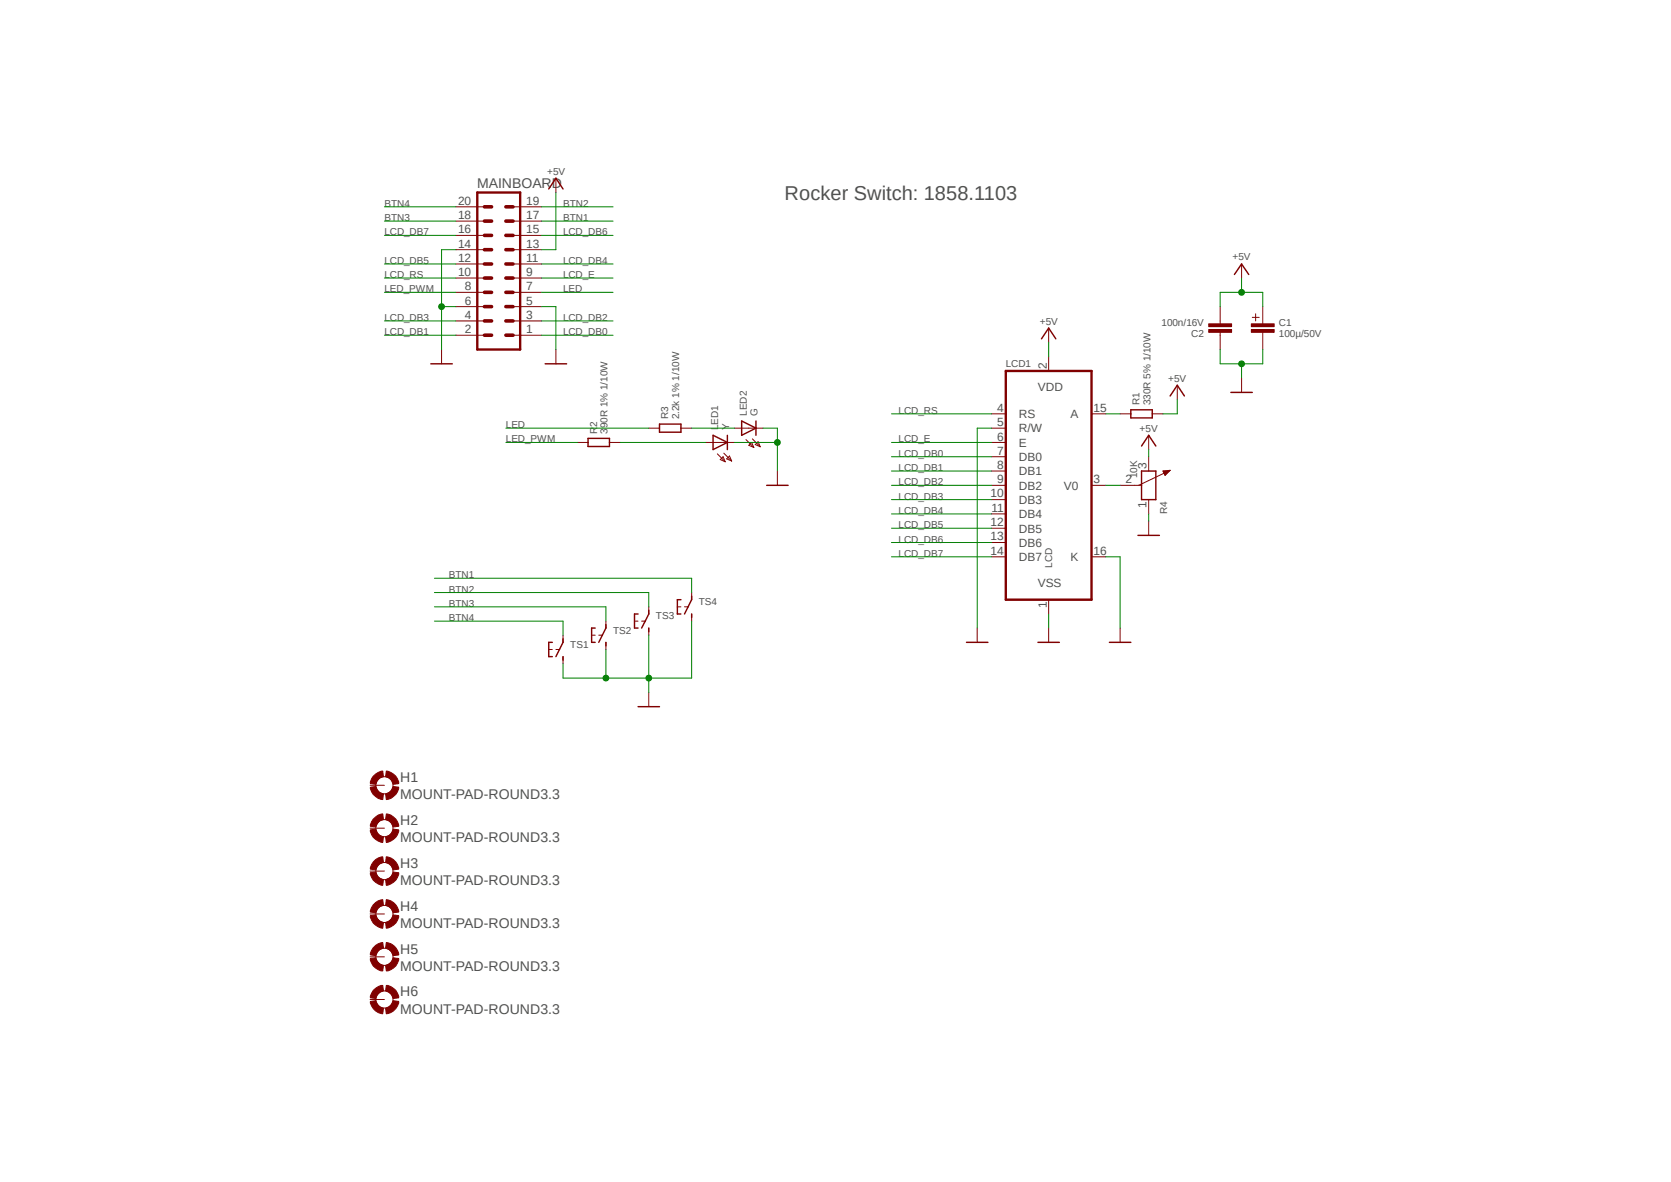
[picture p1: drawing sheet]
<svg xmlns="http://www.w3.org/2000/svg" width="297mm" height="210mm" viewBox="0 0 297 210" stroke-linecap="round" stroke-linejoin="round" font-family="sans-serif">
<path d="M61.4 29.2l174.2 151.5M235.6 29.2l-174.2 151.5" fill="none" stroke="#fff" stroke-width=".18"/>
<path d="M68.7 137a2.57 2.57 0 0 1 2.2 2.2l-1 .2a1.56 1.56 0 0 0-1.4-1.4z" fill-rule="evenodd" fill="#800000"/>
<path d="M68.7 137a2.57 2.57 0 0 1 2.2 2.2l-1 .2a1.56 1.56 0 0 0-1.4-1.4z" fill="none" stroke="#800000" stroke-width=".18"/>
<path d="M66.3 137.9a2.86 2.86 0 0 1 1.7-.9l.2 1a1.56 1.56 0 0 0-1.4 1.4l-1-.2 .2-.8z" fill-rule="evenodd" fill="#800000"/>
<path d="M66.3 137.9a2.86 2.86 0 0 1 1.7-.9l.2 1a1.56 1.56 0 0 0-1.4 1.4l-1-.2 .2-.8z" fill="none" stroke="#800000" stroke-width=".18"/>
<path d="M65.8 139.9l1-.2a1.57 1.57 0 0 0 1.4 1.4l-.2 1a2.58 2.58 0 0 1-2.2-2.2z" fill-rule="evenodd" fill="#800000"/>
<path d="M65.8 139.9l1-.2a1.57 1.57 0 0 0 1.4 1.4l-.2 1a2.58 2.58 0 0 1-2.2-2.2z" fill="none" stroke="#800000" stroke-width=".18"/>
<path d="M68.5 141.1a1.57 1.57 0 0 0 1.4-1.4l1 .2a2.45 2.45 0 0 1-2.2 2.2z" fill-rule="evenodd" fill="#800000"/>
<g fill="none" stroke="#800000" stroke-width=".18">
<path d="M65.8 139.5h2.5M68.5 141.1a1.57 1.57 0 0 0 1.4-1.4l1 .2a2.45 2.45 0 0 1-2.2 2.2z"/>
<circle cx="68.3" cy="139.5" r="1.53"/>
</g>
<path d="M68.7 144.6a2.58 2.58 0 0 1 2.2 2.2l-1 .1a1.57 1.57 0 0 0-1.4-1.3z" fill-rule="evenodd" fill="#800000"/>
<path d="M68.7 144.6a2.58 2.58 0 0 1 2.2 2.2l-1 .1a1.57 1.57 0 0 0-1.4-1.3z" fill="none" stroke="#800000" stroke-width=".18"/>
<path d="M66.3 145.5a2.35 2.35 0 0 1 1.7-.9l.2 1a1.57 1.57 0 0 0-1.4 1.3l-1-.1 .2-.8z" fill-rule="evenodd" fill="#800000"/>
<path d="M66.3 145.5a2.35 2.35 0 0 1 1.7-.9l.2 1a1.57 1.57 0 0 0-1.4 1.3l-1-.1 .2-.8z" fill="none" stroke="#800000" stroke-width=".18"/>
<path d="M65.8 147.4l1-.1a1.56 1.56 0 0 0 1.4 1.4l-.2 1a2.57 2.57 0 0 1-2.2-2.3z" fill-rule="evenodd" fill="#800000"/>
<path d="M65.8 147.4l1-.1a1.56 1.56 0 0 0 1.4 1.4l-.2 1a2.57 2.57 0 0 1-2.2-2.3z" fill="none" stroke="#800000" stroke-width=".18"/>
<path d="M69.9 147.3l1 .1a2.44 2.44 0 0 1-2.2 2.3l-.2-1a1.56 1.56 0 0 0 1.4-1.4z" fill-rule="evenodd" fill="#800000"/>
<g fill="none" stroke="#800000" stroke-width=".18">
<path d="M65.8 147.2h2.5M69.9 147.3l1 .1a2.44 2.44 0 0 1-2.2 2.3l-.2-1a1.56 1.56 0 0 0 1.4-1.4z"/>
<circle cx="68.3" cy="147.2" r="1.53"/>
</g>
<path d="M68.7 152.2a2.45 2.45 0 0 1 2.2 2.2l-1 .2a1.57 1.57 0 0 0-1.4-1.4z" fill-rule="evenodd" fill="#800000"/>
<path d="M68.7 152.2a2.45 2.45 0 0 1 2.2 2.2l-1 .2a1.57 1.57 0 0 0-1.4-1.4z" fill="none" stroke="#800000" stroke-width=".18"/>
<path d="M66.8 152.7l.4-.3 .8-.2 .2 1a1.57 1.57 0 0 0-1.4 1.4l-1-.2a2.35 2.35 0 0 1 1-1.7z" fill-rule="evenodd" fill="#800000"/>
<path d="M66.8 152.7l.4-.3 .8-.2 .2 1a1.57 1.57 0 0 0-1.4 1.4l-1-.2a2.35 2.35 0 0 1 1-1.7z" fill="none" stroke="#800000" stroke-width=".18"/>
<path d="M65.8 155.1l1-.2a1.56 1.56 0 0 0 1.4 1.4l-.2 1a2.57 2.57 0 0 1-2.2-2.2z" fill-rule="evenodd" fill="#800000"/>
<path d="M65.8 155.1l1-.2a1.56 1.56 0 0 0 1.4 1.4l-.2 1a2.57 2.57 0 0 1-2.2-2.2z" fill="none" stroke="#800000" stroke-width=".18"/>
<path d="M69.9 154.9l1 .2a2.44 2.44 0 0 1-2.2 2.2l-.2-1a1.56 1.56 0 0 0 1.4-1.4z" fill-rule="evenodd" fill="#800000"/>
<g fill="none" stroke="#800000" stroke-width=".18">
<path d="M65.8 154.8h2.5M69.9 154.9l1 .2a2.44 2.44 0 0 1-2.2 2.2l-.2-1a1.56 1.56 0 0 0 1.4-1.4z"/>
<circle cx="68.3" cy="154.8" r="1.53"/>
</g>
<path d="M68.7 159.9a2.45 2.45 0 0 1 2.2 2.2l-1 .1a1.57 1.57 0 0 0-1.4-1.3z" fill-rule="evenodd" fill="#800000"/>
<path d="M68.7 159.9a2.45 2.45 0 0 1 2.2 2.2l-1 .1a1.57 1.57 0 0 0-1.4-1.3z" fill="none" stroke="#800000" stroke-width=".18"/>
<path d="M66.8 160.4l.4-.3 .8-.2 .2 1a1.57 1.57 0 0 0-1.4 1.3l-1-.1a2.35 2.35 0 0 1 1-1.7z" fill-rule="evenodd" fill="#800000"/>
<path d="M66.8 160.4l.4-.3 .8-.2 .2 1a1.57 1.57 0 0 0-1.4 1.3l-1-.1a2.35 2.35 0 0 1 1-1.7z" fill="none" stroke="#800000" stroke-width=".18"/>
<path d="M65.8 162.7l1-.1a1.68 1.68 0 0 0 1.4 1.3l-.2 1a2.57 2.57 0 0 1-2.2-2.2z" fill-rule="evenodd" fill="#800000"/>
<path d="M65.8 162.7l1-.1a1.68 1.68 0 0 0 1.4 1.3l-.2 1a2.57 2.57 0 0 1-2.2-2.2z" fill="none" stroke="#800000" stroke-width=".18"/>
<path d="M68.5 163.9a1.68 1.68 0 0 0 1.4-1.3l1 .1a2.44 2.44 0 0 1-2.2 2.2z" fill-rule="evenodd" fill="#800000"/>
<g fill="none" stroke="#800000" stroke-width=".18">
<path d="M65.8 162.4h2.5M68.5 163.9a1.68 1.68 0 0 0 1.4-1.3l1 .1a2.44 2.44 0 0 1-2.2 2.2z"/>
<circle cx="68.3" cy="162.4" r="1.53"/>
</g>
<path d="M68.7 167.5a2.45 2.45 0 0 1 2.2 2.2l-1 .1a1.68 1.68 0 0 0-1.4-1.4z" fill-rule="evenodd" fill="#800000"/>
<path d="M68.7 167.5a2.45 2.45 0 0 1 2.2 2.2l-1 .1a1.68 1.68 0 0 0-1.4-1.4z" fill="none" stroke="#800000" stroke-width=".18"/>
<path d="M66.8 168l.4-.3 .8-.2 .2 .9a1.68 1.68 0 0 0-1.4 1.4l-1-.1a2.35 2.35 0 0 1 1-1.7z" fill-rule="evenodd" fill="#800000"/>
<path d="M66.8 168l.4-.3 .8-.2 .2 .9a1.68 1.68 0 0 0-1.4 1.4l-1-.1a2.35 2.35 0 0 1 1-1.7z" fill="none" stroke="#800000" stroke-width=".18"/>
<path d="M65.8 170.3l1-.1a1.68 1.68 0 0 0 1.4 1.3l-.2 1a2.45 2.45 0 0 1-2.2-2.2z" fill-rule="evenodd" fill="#800000"/>
<path d="M65.8 170.3l1-.1a1.68 1.68 0 0 0 1.4 1.3l-.2 1a2.45 2.45 0 0 1-2.2-2.2z" fill="none" stroke="#800000" stroke-width=".18"/>
<path d="M68.5 171.5a1.68 1.68 0 0 0 1.4-1.3l1 .1a2.37 2.37 0 0 1-2.2 2.2z" fill-rule="evenodd" fill="#800000"/>
<g fill="none" stroke="#800000" stroke-width=".18">
<path d="M65.8 170h2.5M68.5 171.5a1.68 1.68 0 0 0 1.4-1.3l1 .1a2.37 2.37 0 0 1-2.2 2.2z"/>
<circle cx="68.3" cy="170" r="1.53"/>
</g>
<path d="M68.7 175.1a2.45 2.45 0 0 1 2.2 2.2l-1 .1a1.68 1.68 0 0 0-1.4-1.3z" fill-rule="evenodd" fill="#800000"/>
<path d="M68.7 175.1a2.45 2.45 0 0 1 2.2 2.2l-1 .1a1.68 1.68 0 0 0-1.4-1.3z" fill="none" stroke="#800000" stroke-width=".18"/>
<path d="M66.3 176a2.49 2.49 0 0 1 1.7-.9l.2 1a1.68 1.68 0 0 0-1.4 1.3l-1-.1v-.3z" fill-rule="evenodd" fill="#800000"/>
<path d="M66.3 176a2.49 2.49 0 0 1 1.7-.9l.2 1a1.68 1.68 0 0 0-1.4 1.3l-1-.1v-.3z" fill="none" stroke="#800000" stroke-width=".18"/>
<path d="M65.8 177.9l1-.1a1.68 1.68 0 0 0 1.4 1.4l-.2 .9a2.45 2.45 0 0 1-2.2-2.2z" fill-rule="evenodd" fill="#800000"/>
<path d="M65.8 177.9l1-.1a1.68 1.68 0 0 0 1.4 1.4l-.2 .9a2.45 2.45 0 0 1-2.2-2.2z" fill="none" stroke="#800000" stroke-width=".18"/>
<path d="M69.9 177.8l1 .1a2.45 2.45 0 0 1-2.2 2.2l-.2-.9a1.68 1.68 0 0 0 1.4-1.4z" fill-rule="evenodd" fill="#800000"/>
<g fill="none" stroke="#800000" stroke-width=".18">
<path d="M81 39.3h5.1M81 36.7h5.1M91.2 39.3h5.1M91.2 36.7h5.1M98.8 31.7v2.5M81 59.6h5.1M81 57h5.1M81 54.5h5.1M81 51.9h5.1M81 49.4h5.1M81 46.9h5.1M81 44.4h5.1"/>
<path d="M81 41.8h5.1M91.2 59.6h5.1M91.2 57h5.1M91.2 54.5h5.1M91.2 51.9h5.1M91.2 49.4h5.1M91.2 46.9h5.1M91.2 44.4h5.1M91.2 41.8h5.1M186.4 58.3v2.5M222.6 56.4h1.2M223.2 55.8v1.2"/>
<path d="M224.5 54.5v3M224.5 59.1v3M78.5 62.1v2.5M98.8 62.1v2.5M102.6 78.6h1.9M108.3 78.6h1.9M115.3 76.1h1.9M121 76.1h1.9M125.5 78.6h5.1M130.6 76.1h5M132.6 78.1l1.4 1.4M133.6 78.6l.4 .9-.9-.4z"/>
<path d="M133.7 78l1.4 1.4M134.2 79l.5-.5 .4 .9zM176.2 73.5h2.6M176.2 76.1h2.6M176.2 78.6h2.6M186.4 63.4v2.5M194 73.5h2.6M199.1 73.5h1.9M204.2 77.3v2.6M204.8 73.5h1.9M209.3 68.5v2.5M127.5 80.6l1.4 1.4"/>
<path d="M128.5 81.2l.4 .8-.9-.3zM128.7 80.5l1.3 1.4M129.7 81l.3 .9-.8-.4zM138.2 83.7v2.5M176.2 86.2h2.6M176.2 81.2h2.6M176.2 83.7h2.6M176.2 88.8h2.6M176.2 91.3h2.6M176.2 93.9h2.6M176.2 96.4h2.6M176.2 98.9h2.6"/>
<path d="M194 86.2h2.6M194 98.9h2.6M199.1 86.2h3.8M204.2 81.2v2.5M204.2 88.8v2.5M204.2 92.6v2.5M206.7 83.7l1.3-.1-.9 .9zM206.8 83.7h1.1M206.8 83.8h1M206.8 83.9h.9M206.8 83.9h.8M206.9 84h.6"/>
<path d="M206.9 84.1h.5M207 84.2h.3M207 84.3h.2M207.1 84.4h.1M207.6 83.6h.3M208 83.6l-5.6 2.6M97.5 115.4h.7M98.8 115.4h.6M100.1 112.9v1.2M100.1 116.7v1.2M105.2 112.9h.6M106.4 112.9h.7"/>
<path d="M107.7 110.4v1.2M107.7 114.1v1.3M112.8 110.4h.6M114 110.4h.7M115.3 107.8v1.3M115.3 111.6v1.3M120.4 107.8h.6M121.7 107.8h.6M122.9 105.3v1.3M122.9 109.1v1.3M173.7 111.6v2.5M186.4 106.6v2.5"/>
<path d="M186.4 111.6v2.5M199.1 111.6v2.5M115.3 123v2.6M65.8 177.6h2.5M69.9 177.8l1 .1a2.45 2.45 0 0 1-2.2 2.2l-.2-.9a1.68 1.68 0 0 0 1.4-1.4z"/>
<circle cx="68.3" cy="177.6" r="1.53"/>
</g>
<path d="M84.8 34.2h7.7v27.9h-7.7zM178.8 65.9h15.2v40.7h-15.2z" fill="none" stroke="#800000" stroke-width=".42"/>
<g fill="none" stroke="#800000" stroke-width=".25">
<path d="M97.5 33.6l1.3-1.9 1.3 1.9M76.6 64.6h3.8M96.9 64.6h3.8M104.5 77.9h3.8v1.4h-3.8zM117.2 75.4h3.8v1.4h-3.8zM126.7 77.3l2.6 1.3-2.6 1.3zM129.3 77.3v2.6M131.8 74.8l2.6 1.3-2.6 1.2zM134.4 74.8v2.5M185.1 60.2l1.3-1.9 1.3 1.9M201 72.8h3.8v1.5h-3.8zM202.9 79.2l1.3-1.9 1.2 1.9"/>
<path d="M208 70.4l1.3-1.9 1.2 1.9M136.3 86.2h3.8M202.3 95.1h3.8M202.9 83.7h2.5v5.1h-2.5zM98.2 114.1h-.7v2.6h.7M100.1 113.5v.6l-1.3 2.6M100.1 116.7v.6M105.8 111.6h-.6v2.5h.6M107.7 111v.6l-1.3 2.5M107.7 114.1v.7M113.4 109.1h-.6v2.5h.6M115.3 108.5v.6l-1.3 2.5"/>
<path d="M115.3 111.6v.6M121 106.6h-.6v2.5h.6M122.9 105.9v.7l-1.2 2.5M122.9 109.1v.6M171.8 114.1h3.8M184.5 114.1h3.8M197.2 114.1h3.8M113.4 125.6h3.8"/>
</g>
<g fill="none" stroke="#800000" stroke-width=".64">
<path d="M86.1 36.7h1.3M86.1 39.3h1.3M89.9 36.7h1.3M89.9 39.3h1.3M86.1 54.5h1.3M86.1 57h1.3M86.1 59.6h1.3M86.1 49.4h1.3M86.1 51.9h1.3M86.1 41.8h1.3M86.1 44.4h1.3M86.1 46.9h1.3"/>
<path d="M89.9 54.5h1.3M89.9 57h1.3M89.9 59.6h1.3M89.9 49.4h1.3M89.9 51.9h1.3M89.9 41.8h1.3M89.9 44.4h1.3M89.9 46.9h1.3"/>
</g>
<path d="M222.4 57.5h4.1v.5h-4.1z" fill-rule="evenodd" fill="#800000"/>
<path d="M222.4 57.5h4.1v.5h-4.1z" fill="none" stroke="#800000" stroke-width=".18"/>
<path d="M222.4 58.5h4.1v.6h-4.1z" fill-rule="evenodd" fill="#800000"/>
<path d="M216.9 57v.5M216.9 59.1v.5M222.4 58.5h4.1v.6h-4.1z" fill="none" stroke="#800000" stroke-width=".18"/>
<path d="M214.8 58.5h4.1v.6h-4.1z" fill-rule="evenodd" fill="#800000"/>
<path d="M214.8 58.5h4.1v.6h-4.1z" fill="none" stroke="#800000" stroke-width=".18"/>
<path d="M214.8 57.5h4.1v.5h-4.1z" fill-rule="evenodd" fill="#800000"/>
<path d="M214.8 57.5h4.1v.5h-4.1zM216.9 54.5v2.5M216.9 59.6v2.5M220.7 46.9v2.5M220.7 67.2v2.5" fill="none" stroke="#800000" stroke-width=".18"/>
<path d="M219.4 48.8l1.3-1.9 1.3 1.9M218.8 69.7h3.8" fill="none" stroke="#800000" stroke-width=".25"/>
<path d="M98.8 34.2v10.2h-2.5M216.9 54.5v-2.6h7.6v2.6M220.7 49.4v2.5M186.4 60.8v2.6M204.2 79.9v1.3M209.3 71v2.5h-2.6" fill="none" stroke="#008000" stroke-width=".18"/>
<circle cx="220.7" cy="51.9" r=".51" fill="#008000"/>
<g fill="none" stroke="#008000" stroke-width=".18">
<path d="M204.2 91.3v1.3M122.9 110.4v10.1h-22.8v-2.6M186.4 109.1v2.5M115.3 120.5v2.5"/>
<circle cx="220.7" cy="51.9" r=".51"/>
</g>
<circle cx="115.3" cy="120.5" r=".51" fill="#008000"/>
<g fill="none" stroke="#008000" stroke-width=".18">
<path d="M107.7 115.4v5.1M115.3 112.9v7.6"/>
<circle cx="115.3" cy="120.5" r=".51"/>
</g>
<circle cx="107.7" cy="120.5" r=".51" fill="#008000"/>
<g fill="none" stroke="#008000" stroke-width=".18">
<path d="M130.6 78.6h7.6M135.6 76.1h2.6v7.6"/>
<circle cx="107.7" cy="120.5" r=".51"/>
</g>
<circle cx="138.2" cy="78.6" r=".51" fill="#008000"/>
<g fill="none" stroke="#008000" stroke-width=".18">
<path d="M78.5 54.5h2.5M81 44.4h-2.5v17.7M176.2 76.1h-2.5v35.5M196.6 98.9h2.5v12.7"/>
<circle cx="138.2" cy="78.6" r=".51"/>
</g>
<circle cx="78.5" cy="54.5" r=".51" fill="#008000"/>
<g fill="none" stroke="#008000" stroke-width=".18">
<path d="M96.3 54.5h2.5v7.6M216.9 62.1v2.5h7.6v-2.5M220.7 64.6v2.6"/>
<circle cx="78.5" cy="54.5" r=".51"/>
</g>
<circle cx="220.7" cy="64.6" r=".51" fill="#008000"/>
<g fill="none" stroke="#008000" stroke-width=".18">
<path d="M68.3 39.3h12.7M68.3 36.7h12.7M96.3 39.3h12.7M96.3 36.7h12.7M68.3 51.9h12.7M68.3 49.4h12.7M68.3 46.9h12.7M68.3 41.8h12.7M68.3 59.6h12.7M68.3 57h12.7M96.3 51.9h12.7M96.3 49.4h12.7"/>
<path d="M96.3 46.9h12.7M96.3 41.8h12.7M96.3 59.6h12.7M96.3 57h12.7M89.9 76.1h25.4M89.9 78.6h12.7M110.2 78.6h15.3M122.9 76.1h7.7M158.5 73.5h17.7M158.5 78.6h17.7M196.6 73.5h2.5M158.5 86.2h17.7"/>
<path d="M158.5 91.3h17.7M158.5 93.9h17.7M158.5 98.9h17.7M158.5 96.4h17.7M158.5 83.7h17.7M158.5 81.2h17.7M158.5 88.8h17.7M196.6 86.2h2.5M77.2 102.7h45.7v2.6M77.2 105.3h38.1v2.5M77.2 107.8h30.5v2.6M77.2 110.4h22.9v2.5"/>
<circle cx="220.7" cy="64.6" r=".51"/>
</g>
<text font-size="3.6" fill="#505050" x="139.4" y="35.5">Rocker Switch: 1858.1103</text>
<g font-size="2.5" fill="#505050">
<text x="84.8" y="33.4">MAINBOARD</text>
<text x="71.1" y="142">MOUNT-PAD-ROUND3.3</text>
<text x="71.1" y="138.9">H1</text>
<text x="71.1" y="149.6">MOUNT-PAD-ROUND3.3</text>
<text x="71.1" y="146.6">H2</text>
<text x="71.1" y="154.2">H3</text>
<text x="71.1" y="157.2">MOUNT-PAD-ROUND3.3</text>
<text x="71.1" y="161.8">H4</text>
<text x="71.1" y="164.8">MOUNT-PAD-ROUND3.3</text>
<text x="71.1" y="172.5">MOUNT-PAD-ROUND3.3</text>
<text x="71.1" y="169.4">H5</text>
<text x="71.1" y="177">H6</text>
<text x="71.1" y="180.1">MOUNT-PAD-ROUND3.3</text>
</g>
<g font-size="2.1" fill="#505050">
<text x="81.4" y="41.4">16</text>
<text x="81.4" y="38.9">18</text>
<text x="81.4" y="36.4">20</text>
<text x="93.5" y="41.4">15</text>
<text x="93.5" y="38.9">17</text>
<text x="93.5" y="36.4">19</text>
<text x="81.4" y="46.5">12</text>
<text x="81.4" y="44">14</text>
<text x="93.5" y="46.5">11</text>
<text x="93.5" y="44">13</text>
<text x="81.4" y="49.1">10</text>
<text x="82.6" y="51.6">8</text>
<text x="93.5" y="51.6">7</text>
<text x="93.5" y="49.1">9</text>
<text x="82.6" y="59.2">2</text>
<text x="82.6" y="56.7">4</text>
<text x="82.6" y="54.1">6</text>
<text x="93.5" y="59.2">1</text>
<text x="93.5" y="56.7">3</text>
<text x="93.5" y="54.1">5</text>
<text x="186.1" y="65.6" transform="rotate(-90 186.1 65.6)">2</text>
<text x="184.5" y="69.4">VDD</text>
<text x="177.2" y="73.2">4</text>
<text x="177.2" y="75.7">5</text>
<text x="181.1" y="74.3">RS</text>
<text x="181.1" y="76.8">R/W</text>
<text x="190.3" y="74.3">A</text>
<text x="194.4" y="73.2">15</text>
<text x="177.2" y="78.3">6</text>
<text x="177.2" y="80.8">7</text>
<text x="177.2" y="83.4">8</text>
<text x="181.1" y="79.4">E</text>
<text x="181.1" y="81.9">DB0</text>
<text x="203.8" y="83.4" transform="rotate(-90 203.8 83.4)">3</text>
<text x="176.1" y="88.4">10</text>
<text x="177.2" y="85.9">9</text>
<text x="181.1" y="84.5">DB1</text>
<text x="181.1" y="87">DB2</text>
<text x="181.1" y="89.5">DB3</text>
<text x="189.1" y="87">V0</text>
<text x="194.4" y="85.9">3</text>
<text x="200.1" y="85.9">2</text>
<text x="176.1" y="93.5">12</text>
<text x="176.2" y="90.9">11</text>
<text x="181.1" y="92.1">DB4</text>
<text x="181.1" y="94.6">DB5</text>
<text x="203.8" y="90.3" transform="rotate(-90 203.8 90.3)">1</text>
<text x="176.1" y="96">13</text>
<text x="176.1" y="98.6">14</text>
<text x="181.1" y="97.2">DB6</text>
<text x="181.1" y="99.7">DB7</text>
<text x="190.3" y="99.7">K</text>
<text x="194.4" y="98.6">16</text>
<text x="184.5" y="104.3">VSS</text>
<text x="186.1" y="108.1" transform="rotate(-90 186.1 108.1)">1</text>
</g>
<g font-size="1.8" fill="#505050">
<text x="97.2" y="31">+5V</text>
<text x="68.3" y="41.8">LCD_DB7</text>
<text x="68.3" y="39.3">BTN3</text>
<text x="68.3" y="36.7">BTN4</text>
<text x="100.1" y="39.3">BTN1</text>
<text x="100.1" y="36.7">BTN2</text>
<text x="100.1" y="41.8">LCD_DB6</text>
<text x="68.3" y="46.9">LCD_DB5</text>
<text x="100.1" y="46.9">LCD_DB4</text>
<text x="219.1" y="46.3">+5V</text>
<text x="68.3" y="51.9">LED_PWM</text>
<text x="68.3" y="49.4">LCD_RS</text>
<text x="100.1" y="51.9">LED</text>
<text x="100.1" y="49.4">LCD_E</text>
<text x="68.3" y="59.6">LCD_DB1</text>
<text x="68.3" y="57">LCD_DB3</text>
<text x="100.1" y="59.6">LCD_DB0</text>
<text x="100.1" y="57">LCD_DB2</text>
<text x="184.8" y="57.7">+5V</text>
<text x="206.5" y="58">100n/16V</text>
<text x="211.8" y="59.9">C2</text>
<text x="227.3" y="59.9">100µ/50V</text>
<text x="227.3" y="58">C1</text>
<text x="178.8" y="65.3">LCD1</text>
<text x="202.6" y="72" transform="rotate(-90 202.6 72)">R1</text>
<text x="204.5" y="72" transform="rotate(-90 204.5 72)">330R 5% 1/10W</text>
<text x="207.6" y="67.8">+5V</text>
<text x="89.9" y="76.1">LED</text>
<text x="106.1" y="77" transform="rotate(-90 106.1 77)">R2</text>
<text x="108" y="77" transform="rotate(-90 108 77)">390R 1% 1/10W</text>
<text x="118.8" y="74.5" transform="rotate(-90 118.8 74.5)">R3</text>
<text x="120.7" y="74.5" transform="rotate(-90 120.7 74.5)">2.2k 1% 1/10W</text>
<text x="127.7" y="76.4" transform="rotate(-90 127.7 76.4)">LED1</text>
<text x="129.6" y="76.4" transform="rotate(-90 129.6 76.4)">Y</text>
<text x="132.8" y="73.9" transform="rotate(-90 132.8 73.9)">LED2</text>
<text x="134.7" y="73.9" transform="rotate(-90 134.7 73.9)">G</text>
<text x="159.7" y="73.5">LCD_RS</text>
<text x="202.6" y="76.7">+5V</text>
<text x="89.9" y="78.6">LED_PWM</text>
<text x="159.7" y="78.6">LCD_E</text>
<text x="159.7" y="83.7">LCD_DB1</text>
<text x="159.7" y="81.2">LCD_DB0</text>
<text x="159.7" y="86.2">LCD_DB2</text>
<text x="159.7" y="88.8">LCD_DB3</text>
<text x="202.1" y="85" transform="rotate(-90 202.1 85)">10K</text>
<text x="159.7" y="91.3">LCD_DB4</text>
<text x="159.7" y="93.9">LCD_DB5</text>
<text x="207.5" y="91.3" transform="rotate(-90 207.5 91.3)">R4</text>
<text x="159.7" y="98.9">LCD_DB7</text>
<text x="159.7" y="96.4">LCD_DB6</text>
<text x="187" y="100.8" transform="rotate(-90 187 100.8)">LCD</text>
<text x="79.8" y="102.7">BTN1</text>
<text x="79.8" y="105.3">BTN2</text>
<text x="79.8" y="107.8">BTN3</text>
<text x="124.2" y="107.5">TS4</text>
<text x="79.8" y="110.4">BTN4</text>
<text x="109" y="112.6">TS2</text>
<text x="116.6" y="110">TS3</text>
<text x="101.3" y="115.1">TS1</text>
</g>
</svg>
